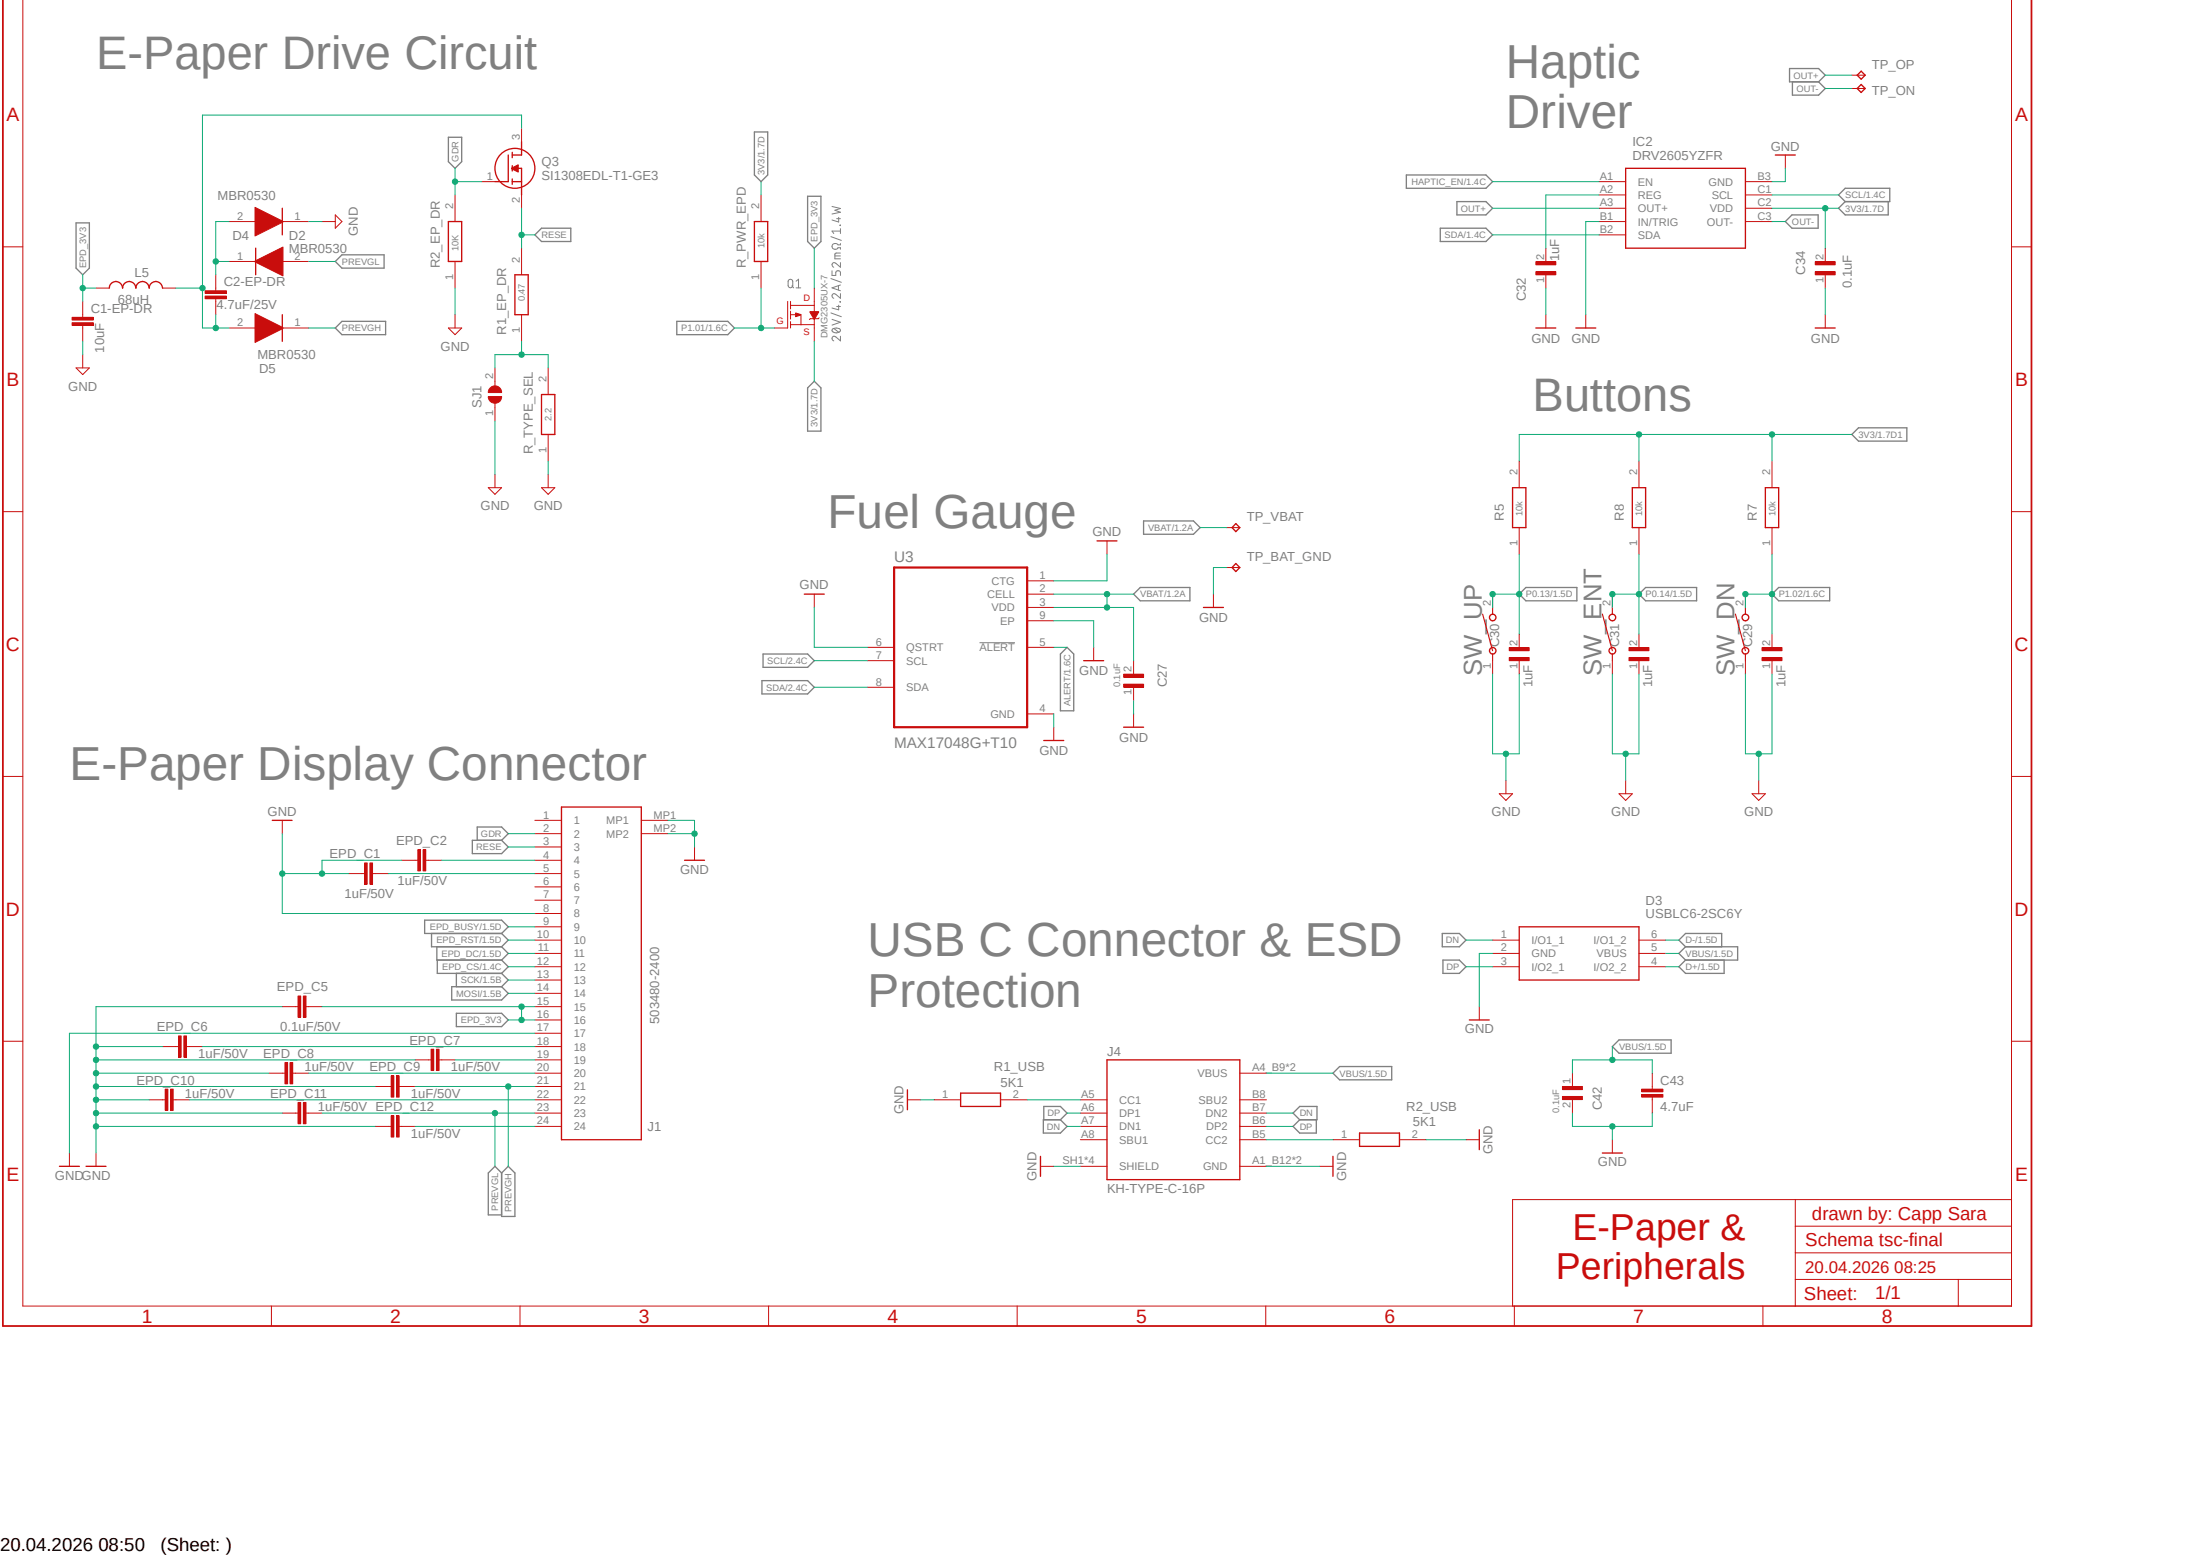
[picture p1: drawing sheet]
<svg xmlns="http://www.w3.org/2000/svg" width="420mm" height="297mm" viewBox="0 0 420 297" stroke-linecap="round" stroke-linejoin="round" font-family="sans-serif">
<path d="M183.1 -.1l-183.1 253.8M214.4 -.1l183.1 253.8" fill="none" stroke="#fff" stroke-width=".19"/>
<g fill="none" stroke="#808080" stroke-width=".19">
<path d="M158.8 39.4l1.6 .4-1 .3 1 .4-1.6 .4M150.5 53.5a.46 .46 0 0 1 .5-.2 .46 .46 0 0 1 .3 .5v.7a.45 .45 0 0 1-.3 .4 .45 .45 0 0 1-.5-.2zM151.2 54.6l.3 .3M152 53.7l.4-.4v1.6M152 54.9h.9M158.6 59.7l2 .8M158.6 53.2l2 .7M158.6 45.2l2 .7M158.8 51.7v.9h.8v-.6a.46 .46 0 0 1 .4-.3 .46 .46 0 0 1 .4 .3v.6M159.4 48.9h1M159.7 58.5h.7M159.7 41.7h.7"/>
<path d="M160.1 54.5v.9M160.1 58.3v.8l-1.3-.3M160.1 41.5v.9l-1.3-.4M160.4 43v.1zM160.4 57.6v.1zM160.4 56v.9l-.8-.7a.44 .44 0 0 0-.7 .1 .44 .44 0 0 0 .3 .6M160.4 50.1v.9l-.8-.8a.44 .44 0 0 0-.7 .2 .44 .44 0 0 0 .3 .6M160.4 48.3h-.8l-.2 .1v1h1M160.4 46.5v.2h-.4a.6 .6 0 0 0-.9-.2 .6 .6 0 0 0 0 1 .6 .6 0 0 0 .9-.2h.4v.3M160.4 43.6v1M160.4 54.4l-1.6 .5 1.6 .6M160.4 44.1h-1.6l.4 .5"/>
<path d="M158.8 61l1.6 .5-1.6 .6M158.9 62.9l.7-.3a.58 .58 0 0 1 .8 .6l-.2 .2a.96 .96 0 0 1-1.4-.3zM159.2 62.7l.9 .7M160.4 64.2v.9l-.8-.8a.44 .44 0 0 0-.7 .1 .44 .44 0 0 0 .3 .7M187 122.7h6.8"/>
</g>
<g fill="none" stroke="#808080" stroke-width=".25">
<path d="M341.6 13.1h5.6l1.2 1.3-1.2 1.2h-5.6zM342.2 15.6v2.6h5l1.2-1.3-1.2-1.3M85.6 26.2h2.5v4.7l-1.2 1.2-1.3-1.2zM144 25.2h2.6v8.2l-1.3 1.3-1.3-1.3zM154.2 37.5h2.5v8.6l-1.3 1.3-1.2-1.3zM268.5 33.4h15.2l1.2 1.3-1.2 1.2h-15.2zM278.1 38.5h5.6l1.2 1.3-1.2 1.2h-5.6zM352.3 38.5l-1.3 1.3 1.3 1.2h8.2v-2.5M352.3 35.9h8.5v2.6h-8.5l-1.3-1.3zM14.5 42.5h2.6v8.7l-1.3 1.3-1.3-1.3zM65.3 48.6h8v2.6h-8l-1.3-1.3zM103.4 43.6h5.6v2.5h-5.6l-1.3-1.3z"/>
<path d="M275 43.6h8.7l1.2 1.2-1.2 1.3h-8.7zM342.1 41h5v2.6h-5l-1.3-1.3zM64 62.6l1.3-1.3h8.3v2.6h-8.3zM129.2 61.3h9.7l1.3 1.3-1.3 1.3h-9.7zM154.2 74l1.2-1.2 1.3 1.2v8.3h-2.5zM218.3 99.4h9.5l1.3 1.3-1.3 1.3h-9.5zM354.8 81.7h9.2v2.5h-9.2l-1.3-1.3zM217.7 112.1h9.5v2.6h-9.5l-1.3-1.3zM291.3 112.1h9.7v2.6h-9.7l-1.3-1.3zM314.2 112.1h9.7v2.6h-9.7l-1.3-1.3zM339.6 112.1h9.7v2.6h-9.7l-1.3-1.3zM145.5 129.9h8.7l1.2 1.3-1.2 1.3h-8.7z"/>
<path d="M145.7 124.8h8.5l1.2 1.3-1.2 1.3h-8.5zM203.7 123.6l1.3 1.2v10.9h-2.6v-10.9zM81.1 175.6h14.7l1.2 1.3-1.2 1.3h-14.7zM82.4 178.2v2.5h13.4M90.2 160.4h5.6l1.2 1.3-1.2 1.2h-5.6zM91.1 160.4v-2.5h4.7l1.2 1.2-1.2 1.3M95.8 178.2l1.2 1.3-1.2 1.2M275.3 178.2h3.3l1.3 1.3-1.3 1.2h-3.3zM83.4 180.7v2.6h12.4M83.5 183.3v2.5h12.3M86.2 188.3h9.6l1.2 1.3-1.2 1.3h-9.6zM87.1 193.4h8.7l1.2 1.3-1.2 1.3h-8.7z"/>
<path d="M87.1 185.8v2.5M95.8 180.7l1.2 1.3-1.2 1.3M95.8 183.3l1.2 1.2-1.2 1.3M95.8 185.8l1.2 1.3-1.2 1.2M275.5 183.3h3.1l1.3 1.2-1.3 1.3h-3.1zM307.8 199.8l1.3-1.3h9.9v2.5h-9.9zM321.8 180.7l-1.3-1.2 1.3-1.3h6.9v2.5M321.8 180.7h9.9v2.6h-9.9M321.8 183.3l-1.3 1.2 1.3 1.3h7.3v-2.5M321.8 180.7l-1.3 1.3 1.3 1.3M199.2 213.7h3.2l1.3 1.3-1.3 1.3h-3.2zM199.3 213.7v-2.5h3.1l1.3 1.3-1.3 1.2"/>
<path d="M246.8 212.5l1.3-1.3h3.3v2.5h-3.3zM248.1 213.7l-1.3 1.3 1.3 1.3h3.2v-2.6M254.5 204.9l1.2-1.3h10v2.5h-10zM95.8 223.9l1.2-1.3 1.3 1.3v8.3h-2.5zM95.8 223.9l-1.3-1.3-1.3 1.3v8h2.6"/>
</g>
<path d="M14.5 70.2h2.6l-1.3 1.3zM15.8 60.1v.5M15.8 62.1v.5M15.8 67.7v2.5" fill="none" stroke="#c90d0c" stroke-width=".19"/>
<path d="M13.8 61.6h4v.5h-4z" fill-rule="evenodd" fill="#c90d0c"/>
<path d="M13.8 61.6h4v.5h-4z" fill="none" stroke="#c90d0c" stroke-width=".19"/>
<path d="M13.8 60.6h4v.5h-4z" fill-rule="evenodd" fill="#c90d0c"/>
<path d="M15.8 57.5v2.6M18.3 55h2.6M31 55h2.6M13.8 60.6h4v.5h-4zM15.8 62.6v2.6" fill="none" stroke="#c90d0c" stroke-width=".19"/>
<path d="M20.9 55a1.27 1.27 0 0 1 1.2-1.3 1.27 1.27 0 0 1 1.3 1.3 1.27 1.27 0 0 1 1.3-1.3 1.27 1.27 0 0 1 1.3 1.3 1.27 1.27 0 0 1 1.2-1.3 1.27 1.27 0 0 1 1.3 1.3 1.27 1.27 0 0 1 1.3-1.3 1.27 1.27 0 0 1 1.2 1.3M53.9 60.1v5.1" fill="none" stroke="#c90d0c" stroke-width=".25"/>
<path d="M48.7 59.9l5.3 2.6v.2l-5.3 2.7z" fill-rule="evenodd" fill="#c90d0c"/>
<path d="M41.2 55v.5M41.2 57v.5M48.7 59.9l5.3 2.6v.2l-5.3 2.7zM43.7 62.6h5.1M53.9 62.6h5" fill="none" stroke="#c90d0c" stroke-width=".19"/>
<path d="M39.2 56.5h4v.5h-4z" fill-rule="evenodd" fill="#c90d0c"/>
<path d="M39.2 56.5h4v.5h-4z" fill="none" stroke="#c90d0c" stroke-width=".19"/>
<path d="M39.2 55.5h4v.5h-4z" fill-rule="evenodd" fill="#c90d0c"/>
<path d="M39.2 55.5h4v.5h-4zM41.2 52.5v2.5M41.2 57.5v2.6" fill="none" stroke="#c90d0c" stroke-width=".19"/>
<path d="M48.8 47.4v5.1" fill="none" stroke="#c90d0c" stroke-width=".25"/>
<path d="M48.7 49.8l5.3-2.6v5.5l-5.3-2.7z" fill-rule="evenodd" fill="#c90d0c"/>
<path d="M43.7 49.9h5.1M48.7 49.8l5.3-2.6v5.5l-5.3-2.7zM53.9 49.9h5" fill="none" stroke="#c90d0c" stroke-width=".19"/>
<path d="M53.9 39.8v5" fill="none" stroke="#c90d0c" stroke-width=".25"/>
<path d="M48.7 39.6l5.3 2.6v.2l-5.3 2.6z" fill-rule="evenodd" fill="#c90d0c"/>
<path d="M48.7 39.6l5.3 2.6v.2l-5.3 2.6zM43.7 42.3h5.1M53.9 42.3h5M61.5 42.3h2.5M64 41l1.3 1.3-1.3 1.3z" fill="none" stroke="#c90d0c" stroke-width=".19"/>
<g fill="none" stroke="#c90d0c" stroke-width=".25">
<path d="M97 29.6v5.1h-2.5M97.8 32.1h1.8v5.1M97.8 34.7h1.8M97.8 29.1v1M97.8 31.6v1M97.8 34.2v1M99.6 27.1v2.5h-1.8"/>
<circle cx="98.3" cy="32.1" r="3.8"/>
</g>
<path d="M97.7 32.1l1.2-.6v1.4l-1.2-.7z" fill-rule="evenodd" fill="#c90d0c"/>
<path d="M91.9 34.7h2.6M97.7 32.1l1.2-.6v1.4l-1.2-.7zM99.6 24.5v2.6M99.6 37.2v2.6M99.6 47.4v5.1M99.6 60.1v5.1" fill="none" stroke="#c90d0c" stroke-width=".19"/>
<path d="M98.3 52.5h2.5v7.6h-2.5z" fill="none" stroke="#c90d0c" stroke-width=".25"/>
<path d="M93.6 74a1.25 1.25 0 0 1 1.4-.3 1.25 1.25 0 0 1 .8 1.2h-2.6l.1-.6z" fill-rule="evenodd" fill="#c90d0c"/>
<path d="M93.6 74a1.25 1.25 0 0 1 1.4-.3 1.25 1.25 0 0 1 .8 1.2h-2.6l.1-.6z" fill="none" stroke="#c90d0c" stroke-width=".19"/>
<path d="M93.2 75.7h2.6a1.27 1.27 0 0 1-1.3 1.3 1.27 1.27 0 0 1-1.3-1.3z" fill-rule="evenodd" fill="#c90d0c"/>
<g fill="none" stroke="#c90d0c" stroke-width=".19">
<path d="M86.9 37.2v5.1M86.9 49.9v5.1M150.4 57.5v5.1h-2.6M150.9 57.5v1.5M150.9 59.4v1.5M150.9 58.3h4.5M155.4 55v4.5M85.6 62.6h2.5l-1.2 1.3zM86.9 60.1v2.5M93.2 75.7h2.6a1.27 1.27 0 0 1-1.3 1.3 1.27 1.27 0 0 1-1.3-1.3zM94.5 70.2v3.5M94.5 77v3.4"/>
<path d="M104.6 70.2v5.1M150.9 61.4v1.2M150.9 62h4.5M150.9 60.1h2v1.9M155.4 60.9v4.3M156.4 60.7l-.2 .1h-1.5l-.2 .2M93.2 93.1h2.6l-1.3 1.3zM94.5 90.6v2.5M104.6 82.9v5.1"/>
</g>
<path d="M85.6 42.3h2.5v7.6h-2.5zM103.4 75.3h2.5v7.6h-2.5z" fill="none" stroke="#c90d0c" stroke-width=".25"/>
<path d="M154.6 59.5h1.7l-.9 1.5z" fill-rule="evenodd" fill="#c90d0c"/>
<path d="M154.6 59.5h1.7l-.9 1.5z" fill="none" stroke="#c90d0c" stroke-width=".19"/>
<path d="M151.9 59.7l.9 .3v.2l-.9 .3z" fill-rule="evenodd" fill="#c90d0c"/>
<g fill="none" stroke="#c90d0c" stroke-width=".19">
<path d="M145.3 37.2v5.1M145.3 49.9v5.1M151.9 59.7l.9 .3v.2l-.9 .3zM102.1 156.6h5.1M102.1 159.1h5.1M122.4 156.6h5.1M122.4 159.1h5.1M79.2 164.2h.6M81.3 164.2h.5M102.1 161.7h5.1M102.1 164.2h5.1M102.1 166.8h5.1"/>
<path d="M102.1 169.3h5.1M102.1 171.8h5.1M102.1 174.4h5.1M102.1 176.9h5.1M102.1 179.5h5.1M132.6 161.7v2.5M102.1 182h5.1M102.1 184.5h5.1M102.1 187.1h5.1M102.1 189.6h5.1M102.1 192.2h5.1M102.1 194.7h5.1"/>
<path d="M102.1 197.2h5.1M102.1 199.8h5.1M102.1 202.3h5.1M102.1 204.9h5.1M102.1 207.4h5.1M102.1 209.9h5.1M102.1 212.5h5.1M102.1 215h5.1"/>
</g>
<path d="M144 42.3h2.6v7.6h-2.6zM107.2 154.1h15.2v63.5h-15.2zM130.7 164.2h3.8" fill="none" stroke="#c90d0c" stroke-width=".25"/>
<path d="M80.8 162.2h.5v4h-.5z" fill-rule="evenodd" fill="#c90d0c"/>
<path d="M80.8 162.2h.5v4h-.5z" fill="none" stroke="#c90d0c" stroke-width=".19"/>
<path d="M79.8 162.2h.5v4h-.5z" fill-rule="evenodd" fill="#c90d0c"/>
<path d="M69.1 166.8h.5M71.1 166.8h.5M76.7 164.2h2.5M79.8 162.2h.5v4h-.5zM81.8 164.2h2.5" fill="none" stroke="#c90d0c" stroke-width=".19"/>
<path d="M70.6 164.7h.5v4.1h-.5z" fill-rule="evenodd" fill="#c90d0c"/>
<path d="M70.6 164.7h.5v4.1h-.5z" fill="none" stroke="#c90d0c" stroke-width=".19"/>
<path d="M69.6 164.7h.5v4.1h-.5z" fill-rule="evenodd" fill="#c90d0c"/>
<path d="M53.9 156.6v2.5M66.5 166.8h2.6M69.6 164.7h.5v4.1h-.5zM71.6 166.8h2.6M56.4 192.2h.5M58.4 192.2h.5" fill="none" stroke="#c90d0c" stroke-width=".19"/>
<path d="M52 156.6h3.8" fill="none" stroke="#c90d0c" stroke-width=".25"/>
<path d="M57.9 190.1h.5v4.1h-.5z" fill-rule="evenodd" fill="#c90d0c"/>
<path d="M57.9 190.1h.5v4.1h-.5z" fill="none" stroke="#c90d0c" stroke-width=".19"/>
<path d="M56.9 190.1h.5v4.1h-.5z" fill-rule="evenodd" fill="#c90d0c"/>
<path d="M33.6 199.8h.5M35.6 199.8h.5M53.9 192.2h2.5M56.9 190.1h.5v4.1h-.5zM58.9 192.2h2.6M13.3 220.1v2.5" fill="none" stroke="#c90d0c" stroke-width=".19"/>
<path d="M11.3 222.6h3.9" fill="none" stroke="#c90d0c" stroke-width=".25"/>
<path d="M35.1 197.7h.5v4.1h-.5z" fill-rule="evenodd" fill="#c90d0c"/>
<path d="M35.1 197.7h.5v4.1h-.5z" fill="none" stroke="#c90d0c" stroke-width=".19"/>
<path d="M34.1 197.7h.5v4.1h-.5z" fill-rule="evenodd" fill="#c90d0c"/>
<path d="M31 199.8h2.6M34.1 197.7h.5v4.1h-.5zM36.1 199.8h2.6M81.8 202.3h.5M83.8 202.3h.5" fill="none" stroke="#c90d0c" stroke-width=".19"/>
<path d="M83.3 200.3h.5v4h-.5z" fill-rule="evenodd" fill="#c90d0c"/>
<path d="M83.3 200.3h.5v4h-.5z" fill="none" stroke="#c90d0c" stroke-width=".19"/>
<path d="M82.3 200.3h.5v4h-.5z" fill-rule="evenodd" fill="#c90d0c"/>
<path d="M53.9 204.9h.5M55.9 204.9h.5M79.2 202.3h2.6M82.3 200.3h.5v4h-.5zM84.3 202.3h2.6" fill="none" stroke="#c90d0c" stroke-width=".19"/>
<path d="M55.4 202.8h.5v4.1h-.5z" fill-rule="evenodd" fill="#c90d0c"/>
<path d="M55.4 202.8h.5v4.1h-.5z" fill="none" stroke="#c90d0c" stroke-width=".19"/>
<path d="M54.4 202.8h.5v4.1h-.5z" fill-rule="evenodd" fill="#c90d0c"/>
<path d="M51.4 204.9h2.5M54.4 202.8h.5v4.1h-.5zM56.4 204.9h2.5M74.2 207.4h.5M76.2 207.4h.5" fill="none" stroke="#c90d0c" stroke-width=".19"/>
<path d="M75.7 205.4h.5v4h-.5z" fill-rule="evenodd" fill="#c90d0c"/>
<path d="M75.7 205.4h.5v4h-.5z" fill="none" stroke="#c90d0c" stroke-width=".19"/>
<path d="M74.7 205.4h.5v4h-.5z" fill-rule="evenodd" fill="#c90d0c"/>
<path d="M31 209.9h.5M33.1 209.9h.5M71.6 207.4h2.6M74.7 205.4h.5v4h-.5zM76.7 207.4h2.5M18.3 220.1v2.5" fill="none" stroke="#c90d0c" stroke-width=".19"/>
<path d="M16.4 222.6h3.8" fill="none" stroke="#c90d0c" stroke-width=".25"/>
<path d="M32.6 207.9h.5v4.1h-.5z" fill-rule="evenodd" fill="#c90d0c"/>
<path d="M32.6 207.9h.5v4.1h-.5z" fill="none" stroke="#c90d0c" stroke-width=".19"/>
<path d="M31.5 207.9h.5v4.1h-.5z" fill-rule="evenodd" fill="#c90d0c"/>
<path d="M28.5 209.9h2.5M31.5 207.9h.5v4.1h-.5zM33.6 209.9h2.5M56.4 212.5h.5M58.4 212.5h.5" fill="none" stroke="#c90d0c" stroke-width=".19"/>
<path d="M57.9 210.4h.5v4.1h-.5z" fill-rule="evenodd" fill="#c90d0c"/>
<path d="M57.9 210.4h.5v4.1h-.5z" fill="none" stroke="#c90d0c" stroke-width=".19"/>
<path d="M56.9 210.4h.5v4.1h-.5z" fill-rule="evenodd" fill="#c90d0c"/>
<path d="M53.9 212.5h2.5M56.9 210.4h.5v4.1h-.5zM58.9 212.5h2.6M74.2 215h.5M76.2 215h.5" fill="none" stroke="#c90d0c" stroke-width=".19"/>
<path d="M75.7 213h.5v4h-.5z" fill-rule="evenodd" fill="#c90d0c"/>
<path d="M75.7 213h.5v4h-.5z" fill="none" stroke="#c90d0c" stroke-width=".19"/>
<path d="M74.7 213h.5v4h-.5z" fill-rule="evenodd" fill="#c90d0c"/>
<path d="M338.3 88v5.1M338.3 100.7v5.1M71.6 215h2.6M74.7 213h.5v4h-.5zM76.7 215h2.5" fill="none" stroke="#c90d0c" stroke-width=".19"/>
<path d="M337 93.1h2.6v7.6h-2.6z" fill="none" stroke="#c90d0c" stroke-width=".25"/>
<path d="M336.4 125.5h3.8v.6h-3.8z" fill-rule="evenodd" fill="#c90d0c"/>
<path d="M336.4 125.5h3.8v.6h-3.8z" fill="none" stroke="#c90d0c" stroke-width=".19"/>
<path d="M336.4 123.6h3.8v.6h-3.8z" fill-rule="evenodd" fill="#c90d0c"/>
<path d="M312.9 88v5.1M312.9 100.7v5.1M333.2 113.4v2.6M333.2 126.1v2.6M336.4 123.6h3.8v.6h-3.8zM338.3 121v2.6M338.3 126.1v2.6M334.5 151.5h2.5l-1.3 1.3zM335.7 149v2.5" fill="none" stroke="#c90d0c" stroke-width=".19"/>
<path d="M331.3 117.2l1.9 7M333.2 116v1.2M333.2 124.8v1.3" fill="none" stroke="#c90d0c" stroke-width=".21"/>
<g fill="none" stroke="#c90d0c" stroke-width=".25">
<path d="M311.6 93.1h2.6v7.6h-2.6z"/>
<circle cx="333.2" cy="117.9" r=".64"/>
<circle cx="333.2" cy="124.2" r=".64"/>
</g>
<path d="M311 125.5h3.8v.6h-3.8z" fill-rule="evenodd" fill="#c90d0c"/>
<path d="M311 125.5h3.8v.6h-3.8z" fill="none" stroke="#c90d0c" stroke-width=".19"/>
<path d="M311 123.6h3.8v.6h-3.8z" fill-rule="evenodd" fill="#c90d0c"/>
<path d="M290 88v5.1M290 100.7v5.1M307.8 113.4v2.6M307.8 126.1v2.6M311 123.6h3.8v.6h-3.8zM312.9 121v2.6M312.9 126.1v2.6M309.1 151.5h2.5l-1.3 1.3zM310.3 149v2.5" fill="none" stroke="#c90d0c" stroke-width=".19"/>
<path d="M305.9 117.2l1.9 7M307.8 116v1.2M307.8 124.8v1.3" fill="none" stroke="#c90d0c" stroke-width=".21"/>
<g fill="none" stroke="#c90d0c" stroke-width=".25">
<path d="M288.8 93.1h2.5v7.6h-2.5z"/>
<circle cx="307.8" cy="117.9" r=".64"/>
<circle cx="307.8" cy="124.2" r=".64"/>
</g>
<path d="M288.1 125.5h3.8v.6h-3.8z" fill-rule="evenodd" fill="#c90d0c"/>
<path d="M288.1 125.5h3.8v.6h-3.8z" fill="none" stroke="#c90d0c" stroke-width=".19"/>
<path d="M288.1 123.6h3.8v.6h-3.8z" fill-rule="evenodd" fill="#c90d0c"/>
<g fill="none" stroke="#c90d0c" stroke-width=".19">
<path d="M305.3 34.7h5M305.3 37.2h5M305.3 39.8h5M333.2 34.7h5.1M333.2 37.2h5.1M333.2 39.8h5.1M340.8 29.6v2.5M305.3 42.3h5M305.3 44.8h5M333.2 42.3h5.1M284.9 113.4v2.6M284.9 126.1v2.6"/>
<path d="M288.1 123.6h3.8v.6h-3.8zM290 121v2.6M290 126.1v2.6M286.2 151.5h2.6l-1.3 1.3zM287.5 149v2.5"/>
</g>
<path d="M283 117.2l1.9 7M284.9 116v1.2M284.9 124.8v1.3" fill="none" stroke="#c90d0c" stroke-width=".21"/>
<g fill="none" stroke="#c90d0c" stroke-width=".25">
<path d="M310.3 32.1h22.9v15.3h-22.9zM338.9 29.6h3.8"/>
<circle cx="285" cy="117.9" r=".63"/>
<circle cx="285" cy="124.2" r=".63"/>
</g>
<path d="M346.5 51.9h3.9v.6h-3.9z" fill-rule="evenodd" fill="#c90d0c"/>
<path d="M346.5 51.9h3.9v.6h-3.9z" fill="none" stroke="#c90d0c" stroke-width=".19"/>
<path d="M346.5 50h3.9v.5h-3.9z" fill-rule="evenodd" fill="#c90d0c"/>
<path d="M353.5 14.4h2.6M353.5 16.9h2.6M346.5 50h3.9v.5h-3.9zM348.4 47.4v2.5M348.4 52.5v2.5M302.7 60.1v2.5M348.4 60.1v2.5" fill="none" stroke="#c90d0c" stroke-width=".19"/>
<path d="M354.5 14.4l.8-.8 .8 .8-.8 .7zM354.5 16.9l.8-.8 .8 .8-.8 .8zM300.8 62.6h3.8M346.5 62.6h3.9" fill="none" stroke="#c90d0c" stroke-width=".25"/>
<path d="M293.2 51.9h3.8v.6h-3.8z" fill-rule="evenodd" fill="#c90d0c"/>
<path d="M293.2 51.9h3.8v.6h-3.8z" fill="none" stroke="#c90d0c" stroke-width=".19"/>
<path d="M293.2 50h3.8v.5h-3.8z" fill-rule="evenodd" fill="#c90d0c"/>
<g fill="none" stroke="#c90d0c" stroke-width=".19">
<path d="M293.2 50h3.8v.5h-3.8zM295.1 47.4v2.5M295.1 52.5v2.5M295.1 60.1v2.5M155.4 113.4v2.6M196.1 110.9h5.1M196.1 113.4h5.1M196.1 116h5.1M196.1 118.5h5.1M211.3 103.3v2.5M165.6 123.6h5.1M165.6 126.1h5.1"/>
<path d="M165.6 131.2h5.1M196.1 123.6h5.1M196.1 136.3h5.1M201.2 138.8v2.6M208.8 123.6v2.5"/>
</g>
<path d="M293.2 62.6h3.8M153.5 113.4h3.9M209.4 103.3h3.8M206.9 126.1h3.8M199.3 141.4h3.8" fill="none" stroke="#c90d0c" stroke-width=".25"/>
<path d="M170.7 108.3h25.4v30.5h-25.4z" fill="none" stroke="#c90d0c" stroke-width=".42"/>
<path d="M214.5 130.6h3.8v.6h-3.8z" fill-rule="evenodd" fill="#c90d0c"/>
<path d="M214.5 130.6h3.8v.6h-3.8z" fill="none" stroke="#c90d0c" stroke-width=".19"/>
<path d="M214.5 128.7h3.8v.6h-3.8z" fill-rule="evenodd" fill="#c90d0c"/>
<g fill="none" stroke="#c90d0c" stroke-width=".19">
<path d="M231.6 113.4v2.6M234.2 100.7h2.5M234.2 108.3h2.5M214.5 128.7h3.8v.6h-3.8zM216.4 126.1v2.6M216.4 131.2v2.5M216.4 136.3v2.5M282.4 192.2v2.5M173.2 209.9h2.6M178.3 209.9h5.1M191 209.9h5.1M206.2 212.5h5.1"/>
<path d="M206.2 209.9h5.1M206.2 217.6h5.1M206.2 215h5.1M236.7 212.5h5.1M236.7 209.9h5.1M236.7 217.6h5.1M236.7 215h5.1M236.7 204.9h5.1M254.5 217.6h5M267.2 217.6h5M279.9 217.6h2.5M198.6 222.6h2.6"/>
<path d="M206.2 222.6h5.1M236.7 222.6h5.1M251.9 222.6h2.6"/>
</g>
<path d="M235.9 99.9l.8 .8-.8 .8-.7-.8zM229.7 116h3.9M235.9 107.6l.8 .7-.8 .8-.7-.8zM214.5 138.8h3.8M280.5 194.7h3.8M173.2 208v3.8M183.4 208.7h7.6v2.5h-7.6zM211.3 202.3h25.4v22.9h-25.4zM259.5 216.3h7.7v2.5h-7.7zM282.4 215.6v3.9M198.6 220.7v3.8M254.5 220.7v3.8" fill="none" stroke="#c90d0c" stroke-width=".25"/>
<path d="M298.3 207.4h3.8v.6h-3.8z" fill-rule="evenodd" fill="#c90d0c"/>
<path d="M298.3 207.4h3.8v.6h-3.8z" fill="none" stroke="#c90d0c" stroke-width=".19"/>
<path d="M298.3 209.3h3.8v.6h-3.8z" fill-rule="evenodd" fill="#c90d0c"/>
<path d="M298.3 209.3h3.8v.6h-3.8zM300.2 204.9v2.5M300.2 209.9v2.6M315.4 207.4v.5M315.4 209.4v.5" fill="none" stroke="#c90d0c" stroke-width=".19"/>
<path d="M313.4 208.9h4.1v.5h-4.1z" fill-rule="evenodd" fill="#c90d0c"/>
<path d="M313.4 208.9h4.1v.5h-4.1z" fill="none" stroke="#c90d0c" stroke-width=".19"/>
<path d="M313.4 207.9h4.1v.5h-4.1z" fill-rule="evenodd" fill="#c90d0c"/>
<g fill="none" stroke="#c90d0c" stroke-width=".19">
<path d="M384 -.1v249.4h-379.6v-249.3M.6 47.1h3.8M384 47.1h3.8M.6 97.7h3.8M103.4 93.1h2.5l-1.3 1.3zM104.6 90.6v2.5M384 97.7h3.8M.6 148.2h3.8M384 148.2h3.8M284.9 179.5h5.1M312.9 179.5h5.1M.6 198.8h3.8"/>
<path d="M284.9 182h5.1M284.9 184.5h5.1M312.9 182h5.1M312.9 184.5h5.1M384 198.8h3.8M307.8 217.6v2.5M313.4 207.9h4.1v.5h-4.1zM315.4 204.9v2.5M315.4 209.9v2.6M342.7 229v20.3M342.7 239.1h41.3M342.7 234.1h41.3"/>
<path d="M384 229h-95.2v20.3M51.8 249.3v3.8M99.3 249.3v3.8M146.7 249.3v3.8M194.2 249.3v3.8M241.6 249.3v3.8M289.1 249.3v3.8M336.5 249.3v3.8M342.7 244.2h41.3M373.8 244.2v5.1"/>
</g>
<path d="M290 176.9h22.9v10.2h-22.9zM305.9 220.1h3.8" fill="none" stroke="#c90d0c" stroke-width=".25"/>
<path d="M387.8 -.1v253.2h-387.2v-253.1" fill="none" stroke="#c90d0c" stroke-width=".34"/>
<path d="M58.9 42.3h2.6M86.9 55v5.1M15.8 65.2v2.5M94.5 80.4v10.2M127.5 156.6h5.1v5.1M127.5 159.1h5.1" fill="none" stroke="#0dab76" stroke-width=".19"/>
<circle cx="132.6" cy="159.1" r=".51" fill="#0dab76"/>
<g fill="none" stroke="#0dab76" stroke-width=".19">
<path d="M53.9 159.1v7.7h12.6M76.7 164.2h-15.2v2.6"/>
<circle cx="132.6" cy="159.1" r=".51"/>
</g>
<circle cx="61.5" cy="166.8" r=".51" fill="#0dab76"/>
<g fill="none" stroke="#0dab76" stroke-width=".19">
<path d="M53.9 166.8v7.6h48.2"/>
<circle cx="61.5" cy="166.8" r=".51"/>
</g>
<circle cx="53.9" cy="166.8" r=".51" fill="#0dab76"/>
<g fill="none" stroke="#0dab76" stroke-width=".19">
<path d="M18.3 199.8h12.7M53.9 192.2h-35.6v27.9M102.1 197.2h-88.8v22.9"/>
<circle cx="53.9" cy="166.8" r=".51"/>
</g>
<circle cx="18.3" cy="199.8" r=".51" fill="#0dab76"/>
<g fill="none" stroke="#0dab76" stroke-width=".19">
<path d="M18.3 202.3h60.9"/>
<circle cx="18.3" cy="199.8" r=".51"/>
</g>
<circle cx="18.3" cy="202.3" r=".51" fill="#0dab76"/>
<g fill="none" stroke="#0dab76" stroke-width=".19">
<path d="M18.3 204.9h33.1"/>
<circle cx="18.3" cy="202.3" r=".51"/>
</g>
<circle cx="18.3" cy="204.9" r=".51" fill="#0dab76"/>
<g fill="none" stroke="#0dab76" stroke-width=".19">
<path d="M18.3 207.4h53.3"/>
<circle cx="18.3" cy="204.9" r=".51"/>
</g>
<circle cx="18.3" cy="207.4" r=".51" fill="#0dab76"/>
<g fill="none" stroke="#0dab76" stroke-width=".19">
<path d="M18.3 209.9h10.2"/>
<circle cx="18.3" cy="207.4" r=".51"/>
</g>
<circle cx="18.3" cy="209.9" r=".51" fill="#0dab76"/>
<g fill="none" stroke="#0dab76" stroke-width=".19">
<path d="M18.3 212.5h35.6"/>
<circle cx="18.3" cy="209.9" r=".51"/>
</g>
<circle cx="18.3" cy="212.5" r=".51" fill="#0dab76"/>
<g fill="none" stroke="#0dab76" stroke-width=".19">
<path d="M18.3 215h53.3"/>
<circle cx="18.3" cy="212.5" r=".51"/>
</g>
<circle cx="18.3" cy="215" r=".51" fill="#0dab76"/>
<g fill="none" stroke="#0dab76" stroke-width=".19">
<path d="M333.2 128.7v15.2h5.1v-15.2"/>
<circle cx="18.3" cy="215" r=".51"/>
</g>
<circle cx="335.7" cy="143.9" r=".51" fill="#0dab76"/>
<g fill="none" stroke="#0dab76" stroke-width=".19">
<path d="M307.8 128.7v15.2h5.1v-15.2M335.7 143.9v5.1"/>
<circle cx="335.7" cy="143.9" r=".51"/>
</g>
<circle cx="310.3" cy="143.9" r=".51" fill="#0dab76"/>
<g fill="none" stroke="#0dab76" stroke-width=".19">
<path d="M284.9 128.7v15.2h5.1v-15.2M310.3 143.9v5.1"/>
<circle cx="310.3" cy="143.9" r=".51"/>
</g>
<circle cx="287.5" cy="143.9" r=".51" fill="#0dab76"/>
<g fill="none" stroke="#0dab76" stroke-width=".19">
<path d="M340.8 32.1v2.6h-2.5M295.1 55v5.1M305.3 42.3h-2.6v17.8M348.4 55v5.1M155.4 116v7.6h10.2M201.2 118.5h7.6v5.1M211.3 105.8v5.1h-10.1M234.2 108.3h-2.6v5.1M201.2 136.3v2.5M216.4 133.7v2.6M287.5 143.9v5.1M284.9 182h-2.5v10.2"/>
<path d="M175.8 209.9h2.5M272.2 217.6h7.7M300.2 212.5v2.5h15.2v-2.5M201.2 222.6h5M241.8 222.6h10.1"/>
<circle cx="287.5" cy="143.9" r=".51"/>
</g>
<circle cx="307.8" cy="215" r=".51" fill="#0dab76"/>
<g fill="none" stroke="#0dab76" stroke-width=".19">
<path d="M18.3 55h-2.5v2.5M104.6 88v2.6M155.4 126.1h10.2M155.4 131.2h10.2M307.8 215v2.6"/>
<circle cx="307.8" cy="215" r=".51"/>
</g>
<circle cx="15.8" cy="55" r=".51" fill="#0dab76"/>
<g fill="none" stroke="#0dab76" stroke-width=".19">
<path d="M15.8 52.5v2.5M155.4 47.4v7.6M61.5 192.2h40.6M97 194.7h5.1"/>
<circle cx="15.8" cy="55" r=".51"/>
</g>
<circle cx="99.6" cy="192.2" r=".51" fill="#0dab76"/>
<g fill="none" stroke="#0dab76" stroke-width=".19">
<path d="M99.6 192.2v2.5"/>
<circle cx="99.6" cy="192.2" r=".51"/>
</g>
<circle cx="99.6" cy="194.7" r=".51" fill="#0dab76"/>
<g fill="none" stroke="#0dab76" stroke-width=".19">
<path d="M33.6 55h5.1v7.6h5"/>
<circle cx="99.6" cy="194.7" r=".51"/>
</g>
<circle cx="41.2" cy="62.6" r=".51" fill="#0dab76"/>
<g fill="none" stroke="#0dab76" stroke-width=".19">
<path d="M38.7 22v33M41.2 60.1v2.5"/>
<circle cx="41.2" cy="62.6" r=".51"/>
</g>
<circle cx="38.6" cy="55" r=".51" fill="#0dab76"/>
<g fill="none" stroke="#0dab76" stroke-width=".19">
<path d="M38.7 22h60.9v2.5M58.9 62.6h5.1M79.2 207.4h22.9"/>
<circle cx="38.6" cy="55" r=".51"/>
</g>
<circle cx="97" cy="207.4" r=".51" fill="#0dab76"/>
<g fill="none" stroke="#0dab76" stroke-width=".19">
<path d="M41.2 42.3v10.2M41.2 49.9h2.5M97 207.4v15.2"/>
<circle cx="97" cy="207.4" r=".51"/>
</g>
<circle cx="41.2" cy="49.9" r=".51" fill="#0dab76"/>
<g fill="none" stroke="#0dab76" stroke-width=".19">
<path d="M41.2 42.3h2.5M58.9 49.9h5.1M61.5 212.5h40.6M94.5 212.5v10.1"/>
<circle cx="41.2" cy="49.9" r=".51"/>
</g>
<circle cx="94.5" cy="212.5" r=".51" fill="#0dab76"/>
<g fill="none" stroke="#0dab76" stroke-width=".19">
<path d="M99.6 39.8v7.6M99.6 44.8h2.5"/>
<circle cx="94.5" cy="212.5" r=".51"/>
</g>
<circle cx="99.6" cy="44.8" r=".51" fill="#0dab76"/>
<g fill="none" stroke="#0dab76" stroke-width=".19">
<path d="M99.6 65.2v2.5M97 161.7h5.1"/>
<circle cx="99.6" cy="44.8" r=".51"/>
</g>
<circle cx="99.6" cy="67.7" r=".51" fill="#0dab76"/>
<g fill="none" stroke="#0dab76" stroke-width=".19">
<path d="M86.9 34.7h5M86.9 32.1v5.1M94.5 70.2v-2.5h10.1v2.5"/>
<circle cx="99.6" cy="67.7" r=".51"/>
</g>
<circle cx="86.9" cy="34.7" r=".51" fill="#0dab76"/>
<g fill="none" stroke="#0dab76" stroke-width=".19">
<path d="M145.3 34.7v2.5M338.3 39.8h12.7M155.4 65.2v7.6M97 159.1h5.1"/>
<circle cx="86.9" cy="34.7" r=".51"/>
</g>
<circle cx="348.4" cy="39.8" r=".51" fill="#0dab76"/>
<g fill="none" stroke="#0dab76" stroke-width=".19">
<path d="M348.4 39.8v7.6M145.3 55v7.6h2.5"/>
<circle cx="348.4" cy="39.8" r=".51"/>
</g>
<circle cx="145.3" cy="62.6" r=".51" fill="#0dab76"/>
<g fill="none" stroke="#0dab76" stroke-width=".19">
<path d="M140.2 62.6h5.1M338.3 105.8v15.2M338.3 113.4h-5.1v2.6M74.2 166.8h27.9M84.3 164.2h17.8M97 176.9h5.1M97 179.5h5.1M38.7 199.8h63.4M97 182h5.1M97 184.5h5.1M97 187.1h5.1M97 189.6h5.1"/>
<path d="M36.1 209.9h66M58.9 204.9h43.2M79.2 215h22.9M86.9 202.3h15.2"/>
<circle cx="145.3" cy="62.6" r=".51"/>
</g>
<circle cx="338.3" cy="113.4" r=".51" fill="#0dab76"/>
<circle cx="338.3" cy="113.4" r=".51" fill="none" stroke="#0dab76" stroke-width=".19"/>
<circle cx="333.2" cy="113.4" r=".51" fill="#0dab76"/>
<g fill="none" stroke="#0dab76" stroke-width=".19">
<path d="M312.9 105.8v15.2M312.9 113.4h-5.1v2.6"/>
<circle cx="333.2" cy="113.4" r=".51"/>
</g>
<circle cx="312.9" cy="113.4" r=".51" fill="#0dab76"/>
<circle cx="312.9" cy="113.4" r=".51" fill="none" stroke="#0dab76" stroke-width=".19"/>
<circle cx="307.8" cy="113.4" r=".51" fill="#0dab76"/>
<g fill="none" stroke="#0dab76" stroke-width=".19">
<path d="M312.9 82.9v5.1M338.3 82.9v5.1M353.5 82.9h-63.5v5.1"/>
<circle cx="307.8" cy="113.4" r=".51"/>
</g>
<circle cx="312.9" cy="82.9" r=".51" fill="#0dab76"/>
<circle cx="312.9" cy="82.9" r=".51" fill="none" stroke="#0dab76" stroke-width=".19"/>
<circle cx="338.3" cy="82.9" r=".51" fill="#0dab76"/>
<g fill="none" stroke="#0dab76" stroke-width=".19">
<path d="M290 105.8v15.2M290 113.4h-5.1v2.6"/>
<circle cx="338.3" cy="82.9" r=".51"/>
</g>
<circle cx="290" cy="113.4" r=".51" fill="#0dab76"/>
<circle cx="290" cy="113.4" r=".51" fill="none" stroke="#0dab76" stroke-width=".19"/>
<circle cx="284.9" cy="113.4" r=".51" fill="#0dab76"/>
<g fill="none" stroke="#0dab76" stroke-width=".19">
<path d="M348.4 14.4h5.1M348.4 16.9h5.1M284.9 39.8h20.4M284.9 34.7h20.4M305.3 37.2h-10.2v10.2M338.3 37.2h12.7M284.9 44.8h20.4M338.3 42.3h2.5M201.2 113.4h15.2M229.1 100.7h5.1M201.2 123.6h2.5"/>
<circle cx="284.9" cy="113.4" r=".51"/>
</g>
<circle cx="211.3" cy="113.4" r=".51" fill="#0dab76"/>
<g fill="none" stroke="#0dab76" stroke-width=".19">
<path d="M201.2 116h15.2M211.3 113.4v2.6"/>
<circle cx="211.3" cy="113.4" r=".51"/>
</g>
<circle cx="211.3" cy="116" r=".51" fill="#0dab76"/>
<g fill="none" stroke="#0dab76" stroke-width=".19">
<path d="M216.4 116v10.1M279.9 179.5h5M279.9 184.5h5M318 182h2.5M196.1 209.9h10.1M203.7 212.5h2.5M203.7 215h2.5M241.8 212.5h5M241.8 215h5M241.8 204.9h12.7M300.2 204.9v-2.6h15.2v2.6"/>
<circle cx="211.3" cy="116" r=".51"/>
</g>
<circle cx="307.8" cy="202.3" r=".51" fill="#0dab76"/>
<g fill="none" stroke="#0dab76" stroke-width=".19">
<path d="M318 179.5h2.5M307.8 199.8v2.5M318 184.5h2.5M241.8 217.6h12.7"/>
<circle cx="307.8" cy="202.3" r=".51"/>
</g>
<g font-size="9.1" fill="#808080">
<text x="287.5" y="14.8">Haptic</text>
<text x="287.5" y="24.5">Driver</text>
<text x="158" y="100.7">Fuel Gauge</text>
<text x="13.3" y="149">E-Paper Display Connector</text>
<text x="165.6" y="182.5">USB C Connector &amp; ESD</text>
<text x="165.6" y="192.2">Protection</text>
</g>
<g font-size="9" fill="#808080">
<text x="18.3" y="13.1">E-Paper Drive Circuit</text>
<text x="292.6" y="78.5">Buttons</text>
</g>
<g font-size="7.2" fill="#c90d0c">
<text x="300.2" y="236.6">E-Paper &amp;</text>
<text x="297" y="244.2">Peripherals</text>
</g>
<g font-size="4.9" fill="#808080">
<text x="282.9" y="128.9" transform="rotate(-90 282.9 128.9)">SW_UP</text>
<text x="305.7" y="128.9" transform="rotate(-90 305.7 128.9)">SW_ENT</text>
<text x="331.1" y="128.9" transform="rotate(-90 331.1 128.9)">SW_DN</text>
</g>
<g font-size="3.7" fill="#c90d0c">
<text x="1.2" y="23.2">A</text>
<text x="384.7" y="23.2">A</text>
<text x="1.2" y="73.7">B</text>
<text x="384.7" y="73.7">B</text>
<text x="1.1" y="124.2">C</text>
<text x="384.6" y="124.2">C</text>
<text x="1.1" y="174.8">D</text>
<text x="384.6" y="174.8">D</text>
<text x="1.2" y="225.3">E</text>
<text x="384.7" y="225.3">E</text>
<text x="27.1" y="252.5">1</text>
<text x="74.5" y="252.5">2</text>
<text x="122" y="252.5">3</text>
<text x="169.4" y="252.5">4</text>
<text x="216.9" y="252.5">5</text>
<text x="264.3" y="252.5">6</text>
<text x="311.8" y="252.5">7</text>
<text x="359.2" y="252.5">8</text>
</g>
<g font-size="3.6" fill="#c90d0c">
<text x="345.9" y="232.8">drawn by: Capp Sara</text>
<text x="344.6" y="237.9">Schema tsc-final</text>
<text x="344.4" y="248.2">Sheet:</text>
<text x="358" y="248">1/1</text>
</g>
<g font-size="3.6">
<text x="0" y="296">20.04.2026 08:50</text>
<text x="30.7" y="296">(Sheet: )</text>
</g>
<text font-size="3.2" fill="#c90d0c" x="344.6" y="242.9">20.04.2026 08:25</text>
<g font-size="2.9" fill="#808080">
<text x="170.7" y="107.4">U3</text>
<text x="170.7" y="142.8">MAX17048G+T10</text>
</g>
<g font-size="2.5" fill="#808080">
<text x="357.3" y="13.1">TP_OP</text>
<text x="357.3" y="18.2">TP_ON</text>
<text x="311.6" y="27.9">IC2</text>
<text x="338" y="28.8">GND</text>
<text x="103.4" y="34.3">SI1308EDL-T1-GE3</text>
<text x="103.4" y="31.8">Q3</text>
<text x="311.6" y="30.5">DRV2605YZFR</text>
<text x="41.5" y="38.1">MBR0530</text>
<text x="44.4" y="45.7">D4</text>
<text x="55.2" y="45.7">D2</text>
<text x="68.3" y="45" transform="rotate(-90 68.3 45)">GND</text>
<text x="25.7" y="53">L5</text>
<text x="55.2" y="48.3">MBR0530</text>
<text x="83.9" y="51.2" transform="rotate(-90 83.9 51.2)">R2_EP_DR</text>
<text x="142.4" y="51.2" transform="rotate(-90 142.4 51.2)">R_PWR_EPD</text>
<text x="297.6" y="49.9" transform="rotate(-90 297.6 49.9)">1uF</text>
<text x="344.6" y="52.5" transform="rotate(-90 344.6 52.5)">C34</text>
<text x="17.3" y="59.7">C1-EP-DR</text>
<text x="22.5" y="58">68uH</text>
<text x="41.4" y="58.9">4.7uF/25V</text>
<text x="42.7" y="54.6">C2-EP-DR</text>
<text x="291.3" y="57.5" transform="rotate(-90 291.3 57.5)">C32</text>
<text x="353.5" y="55" transform="rotate(-90 353.5 55)">0.1uF</text>
<text x="96.6" y="63.9" transform="rotate(-90 96.6 63.9)">R1_EP_DR</text>
<text x="292.4" y="65.4">GND</text>
<text x="300" y="65.4">GND</text>
<text x="345.7" y="65.4">GND</text>
<text x="19.9" y="67.3" transform="rotate(-90 19.9 67.3)">10uF</text>
<text x="49.1" y="68.6">MBR0530</text>
<text x="49.4" y="71.1">D5</text>
<text x="84.1" y="66.9">GND</text>
<text x="13" y="74.6">GND</text>
<text x="91.9" y="77.9" transform="rotate(-90 91.9 77.9)">SJ1</text>
<text x="101.7" y="86.7" transform="rotate(-90 101.7 86.7)">R_TYPE_SEL</text>
<text x="91.7" y="97.4">GND</text>
<text x="101.9" y="97.4">GND</text>
<text x="238" y="99.4">TP_VBAT</text>
<text x="287.1" y="99.4" transform="rotate(-90 287.1 99.4)">R5</text>
<text x="310" y="99.4" transform="rotate(-90 310 99.4)">R8</text>
<text x="335.4" y="99.4" transform="rotate(-90 335.4 99.4)">R7</text>
<text x="208.5" y="102.2">GND</text>
<text x="238" y="107.1">TP_BAT_GND</text>
<text x="152.7" y="112.4">GND</text>
<text x="228.9" y="118.7">GND</text>
<text x="286.2" y="123.6" transform="rotate(-90 286.2 123.6)">C30</text>
<text x="309.1" y="123.6" transform="rotate(-90 309.1 123.6)">C31</text>
<text x="334.5" y="123.6" transform="rotate(-90 334.5 123.6)">C29</text>
<text x="206" y="128.9">GND</text>
<text x="222.8" y="131.2" transform="rotate(-90 222.8 131.2)">C27</text>
<text x="292.6" y="131.2" transform="rotate(-90 292.6 131.2)">1uF</text>
<text x="315.4" y="131.2" transform="rotate(-90 315.4 131.2)">1uF</text>
<text x="340.8" y="131.2" transform="rotate(-90 340.8 131.2)">1uF</text>
<text x="213.7" y="141.6">GND</text>
<text x="198.4" y="144.1">GND</text>
<text x="51.1" y="155.8">GND</text>
<text x="284.7" y="155.8">GND</text>
<text x="307.6" y="155.8">GND</text>
<text x="333" y="155.8">GND</text>
<text x="75.6" y="161.3">EPD_C2</text>
<text x="62.9" y="163.8">EPD_C1</text>
<text x="129.8" y="166.8">GND</text>
<text x="65.7" y="171.5">1uF/50V</text>
<text x="75.9" y="168.9">1uF/50V</text>
<text x="314.2" y="172.7">D3</text>
<text x="314.2" y="175.3">USBLC6-2SC6Y</text>
<text x="52.9" y="189.2">EPD_C5</text>
<text x="29.9" y="196.9">EPD_C6</text>
<text x="53.5" y="196.9">0.1uF/50V</text>
<text x="125.9" y="195.5" transform="rotate(-90 125.9 195.5)">503480-2400</text>
<text x="279.7" y="197.2">GND</text>
<text x="37.8" y="201.9">1uF/50V</text>
<text x="50.3" y="201.9">EPD_C8</text>
<text x="78.1" y="199.4">EPD_C7</text>
<text x="211.3" y="201.6">J4</text>
<text x="26" y="207">EPD_C10</text>
<text x="35.3" y="209.6">1uF/50V</text>
<text x="51.6" y="209.6">EPD_C11</text>
<text x="58.1" y="204.5">1uF/50V</text>
<text x="70.5" y="204.5">EPD_C9</text>
<text x="78.4" y="209.6">1uF/50V</text>
<text x="86.1" y="204.5">1uF/50V</text>
<text x="189.7" y="204.5">R1_USB</text>
<text x="191" y="207.4">5K1</text>
<text x="317" y="207">C43</text>
<text x="60.7" y="212.1">1uF/50V EPD_C12</text>
<text x="123.6" y="215.9">J1</text>
<text x="172.5" y="212.7" transform="rotate(-90 172.5 212.7)">GND</text>
<text x="268.4" y="212.1">R2_USB</text>
<text x="269.7" y="215">5K1</text>
<text x="305.8" y="212" transform="rotate(-90 305.8 212)">C42</text>
<text x="317" y="212.1">4.7uF</text>
<text x="78.4" y="217.2">1uF/50V</text>
<text x="285" y="220.3" transform="rotate(-90 285 220.3)">GND</text>
<text x="10.5" y="225.2">GNDGND</text>
<text x="197.9" y="225.4" transform="rotate(-90 197.9 225.4)">GND</text>
<text x="211.3" y="227.7">KH-TYPE-C-16P</text>
<text x="257" y="225.4" transform="rotate(-90 257 225.4)">GND</text>
<text x="305.1" y="222.6">GND</text>
</g>
<g font-size="2.1" fill="#808080">
<text x="99.2" y="26.7" transform="rotate(-90 99.2 26.7)">3</text>
<text x="93" y="34.3">1</text>
<text x="305.4" y="34.3">A1</text>
<text x="312.7" y="35.4">EN</text>
<text x="326.2" y="35.4">GND</text>
<text x="335.5" y="34.3">B3</text>
<text x="45.3" y="42">2</text>
<text x="56.2" y="42">1</text>
<text x="86.5" y="40" transform="rotate(-90 86.5 40)">2</text>
<text x="99.2" y="38.8" transform="rotate(-90 99.2 38.8)">2</text>
<text x="144.9" y="40" transform="rotate(-90 144.9 40)">2</text>
<text x="305.4" y="36.9">A2</text>
<text x="305.4" y="39.4">A3</text>
<text x="305.4" y="42">B1</text>
<text x="312.7" y="38">REG</text>
<text x="312.7" y="40.5">OUT+</text>
<text x="326.4" y="40.5">VDD</text>
<text x="326.8" y="38">SCL</text>
<text x="335.5" y="36.9">C1</text>
<text x="335.5" y="39.4">C2</text>
<text x="335.5" y="42">C3</text>
<text x="305.4" y="44.5">B2</text>
<text x="312.7" y="43.1">IN/TRIG</text>
<text x="312.7" y="45.6">SDA</text>
<text x="325.8" y="43.1">OUT-</text>
<text x="45.3" y="49.6">1</text>
<text x="56.2" y="49.6">2</text>
<text x="86.5" y="53.5" transform="rotate(-90 86.5 53.5)">1</text>
<text x="99.2" y="50.1" transform="rotate(-90 99.2 50.1)">2</text>
<text x="144.9" y="53.5" transform="rotate(-90 144.9 53.5)">1</text>
<text x="294.8" y="49.6" transform="rotate(-90 294.8 49.6)">2</text>
<text x="348.1" y="49.6" transform="rotate(-90 348.1 49.6)">2</text>
<text x="294.8" y="54" transform="rotate(-90 294.8 54)">1</text>
<text x="348.1" y="54" transform="rotate(-90 348.1 54)">1</text>
<text x="45.3" y="62.3">2</text>
<text x="56.2" y="62.3">1</text>
<text x="99.2" y="63.6" transform="rotate(-90 99.2 63.6)">1</text>
<text x="94.1" y="72.4" transform="rotate(-90 94.1 72.4)">2</text>
<text x="104.3" y="73" transform="rotate(-90 104.3 73)">2</text>
<text x="94.1" y="79.4" transform="rotate(-90 94.1 79.4)">1</text>
<text x="104.3" y="86.4" transform="rotate(-90 104.3 86.4)">1</text>
<text x="289.7" y="90.8" transform="rotate(-90 289.7 90.8)">2</text>
<text x="312.5" y="90.8" transform="rotate(-90 312.5 90.8)">2</text>
<text x="337.9" y="90.8" transform="rotate(-90 337.9 90.8)">2</text>
<text x="289.7" y="104.2" transform="rotate(-90 289.7 104.2)">1</text>
<text x="312.5" y="104.2" transform="rotate(-90 312.5 104.2)">1</text>
<text x="337.9" y="104.2" transform="rotate(-90 337.9 104.2)">1</text>
<text x="189.3" y="111.6">CTG</text>
<text x="198.4" y="110.5">1</text>
<text x="198.4" y="113.1">2</text>
<text x="188.5" y="114.2">CELL</text>
<text x="189.3" y="116.7">VDD</text>
<text x="190.9" y="119.3">EP</text>
<text x="198.4" y="115.6">3</text>
<text x="198.4" y="118.2">9</text>
<text x="284.6" y="115.6" transform="rotate(-90 284.6 115.6)">2</text>
<text x="307.5" y="115.6" transform="rotate(-90 307.5 115.6)">2</text>
<text x="332.9" y="115.6" transform="rotate(-90 332.9 115.6)">2</text>
<text x="167.2" y="123.2">6</text>
<text x="167.2" y="125.8">7</text>
<text x="173" y="124.3">QSTRT</text>
<text x="187" y="124.3">ALERT</text>
<text x="198.4" y="123.2">5</text>
<text x="289.7" y="123.2" transform="rotate(-90 289.7 123.2)">2</text>
<text x="312.5" y="123.2" transform="rotate(-90 312.5 123.2)">2</text>
<text x="337.9" y="123.2" transform="rotate(-90 337.9 123.2)">2</text>
<text x="167.2" y="130.9">8</text>
<text x="173" y="126.9">SCL</text>
<text x="173" y="132">SDA</text>
<text x="216" y="128.3" transform="rotate(-90 216 128.3)">2</text>
<text x="284.6" y="127.6" transform="rotate(-90 284.6 127.6)">1</text>
<text x="289.7" y="127.6" transform="rotate(-90 289.7 127.6)">1</text>
<text x="307.5" y="127.6" transform="rotate(-90 307.5 127.6)">1</text>
<text x="312.5" y="127.6" transform="rotate(-90 312.5 127.6)">1</text>
<text x="332.9" y="127.6" transform="rotate(-90 332.9 127.6)">1</text>
<text x="337.9" y="127.6" transform="rotate(-90 337.9 127.6)">1</text>
<text x="189.1" y="137">GND</text>
<text x="198.4" y="135.9">4</text>
<text x="216" y="132.7" transform="rotate(-90 216 132.7)">1</text>
<text x="103.7" y="156.3">1</text>
<text x="103.7" y="158.8">2</text>
<text x="103.7" y="161.3">3</text>
<text x="109.5" y="157.4">1</text>
<text x="109.5" y="159.9">2</text>
<text x="115.7" y="157.4">MP1</text>
<text x="115.7" y="159.9">MP2</text>
<text x="124.8" y="156.3">MP1</text>
<text x="124.8" y="158.8">MP2</text>
<text x="103.7" y="163.9">4</text>
<text x="103.7" y="166.4">5</text>
<text x="109.5" y="162.4">3</text>
<text x="109.5" y="165">4</text>
<text x="109.5" y="167.5">5</text>
<text x="103.7" y="169">6</text>
<text x="103.7" y="171.4">7</text>
<text x="103.7" y="174">8</text>
<text x="109.5" y="170.1">6</text>
<text x="109.5" y="172.6">7</text>
<text x="102.5" y="179.1">10</text>
<text x="103.7" y="176.5">9</text>
<text x="109.5" y="175.1">8</text>
<text x="109.5" y="177.7">9</text>
<text x="286.5" y="179.1">1</text>
<text x="315.2" y="179.1">6</text>
<text x="102.5" y="184.1">12</text>
<text x="102.7" y="181.6">11</text>
<text x="109.5" y="180.2">10</text>
<text x="109.5" y="182.8">11</text>
<text x="109.5" y="185.3">12</text>
<text x="286.5" y="181.6">2</text>
<text x="286.5" y="184.1">3</text>
<text x="292.4" y="180.2">I/O1_1</text>
<text x="292.4" y="182.8">GND</text>
<text x="292.4" y="185.3">I/O2_1</text>
<text x="304.2" y="180.2">I/O1_2</text>
<text x="304.2" y="185.3">I/O2_2</text>
<text x="304.8" y="182.8">VBUS</text>
<text x="315.2" y="181.6">5</text>
<text x="315.2" y="184.1">4</text>
<text x="102.5" y="186.7">13</text>
<text x="102.5" y="189.2">14</text>
<text x="102.5" y="191.8">15</text>
<text x="109.5" y="187.8">13</text>
<text x="109.5" y="190.4">14</text>
<text x="102.5" y="194.3">16</text>
<text x="102.5" y="196.8">17</text>
<text x="109.5" y="192.9">15</text>
<text x="109.5" y="195.5">16</text>
<text x="109.5" y="198">17</text>
<text x="102.5" y="199.4">18</text>
<text x="102.5" y="201.9">19</text>
<text x="109.5" y="200.5">18</text>
<text x="109.5" y="203.1">19</text>
<text x="102.5" y="204.5">20</text>
<text x="102.5" y="207">21</text>
<text x="102.5" y="209.5">22</text>
<text x="109.5" y="205.6">20</text>
<text x="109.5" y="208.2">21</text>
<text x="179.9" y="209.5">1</text>
<text x="193.3" y="209.5">2</text>
<text x="206.4" y="209.5">A5</text>
<text x="228.6" y="205.6">VBUS</text>
<text x="239.1" y="204.5">A4_B9*2</text>
<text x="239.1" y="209.5">B8</text>
<text x="299.8" y="207" transform="rotate(-90 299.8 207)">1</text>
<text x="102.5" y="212.1">23</text>
<text x="102.5" y="214.6">24</text>
<text x="109.5" y="210.7">22</text>
<text x="109.5" y="213.2">23</text>
<text x="109.5" y="215.8">24</text>
<text x="206.4" y="212.1">A6</text>
<text x="206.4" y="214.6">A7</text>
<text x="213.7" y="213.2">DP1</text>
<text x="213.7" y="210.7">CC1</text>
<text x="213.7" y="215.8">DN1</text>
<text x="228.8" y="210.7">SBU2</text>
<text x="230.1" y="213.2">DN2</text>
<text x="230.3" y="215.8">DP2</text>
<text x="239.1" y="214.6">B6</text>
<text x="239.1" y="212.1">B7</text>
<text x="299.8" y="211.5" transform="rotate(-90 299.8 211.5)">2</text>
<text x="206.4" y="217.2">A8</text>
<text x="213.7" y="218.3">SBU1</text>
<text x="230.1" y="218.3">CC2</text>
<text x="239.1" y="217.2">B5</text>
<text x="256" y="217.2">1</text>
<text x="269.5" y="217.2">2</text>
<text x="202.9" y="222.2">SH1*4</text>
<text x="213.7" y="223.4">SHIELD</text>
<text x="229.7" y="223.4">GND</text>
<text x="239.1" y="222.2">A1_B12*2</text>
</g>
<g font-size="1.8" fill="#808080">
<text x="342.4" y="15">OUT+</text>
<text x="342.9" y="17.5">OUT-</text>
<text x="87.5" y="30.9" transform="rotate(-90 87.5 30.9)">GDR</text>
<text x="145.9" y="33.4" transform="rotate(-90 145.9 33.4)">3V3/1.7D</text>
<text x="269.5" y="35.3">HAPTIC_EN/1.4C</text>
<text x="278.9" y="40.4">OUT+</text>
<text x="352.3" y="40.4">3V3/1.7D</text>
<text x="352.3" y="37.8">SCL/1.4C</text>
<text x="103.4" y="45.5">RESE</text>
<text x="145.9" y="47.4" transform="rotate(-90 145.9 47.4)">10k</text>
<text x="156.1" y="46.1" transform="rotate(-90 156.1 46.1)">EPD_3V3</text>
<text x="275.8" y="45.5">SDA/1.4C</text>
<text x="342.1" y="42.9">OUT-</text>
<text x="16.4" y="51.2" transform="rotate(-90 16.4 51.2)">EPD_3V3</text>
<text x="65.3" y="50.5">PREVGL</text>
<text x="87.5" y="48" transform="rotate(-90 87.5 48)">10K</text>
<text x="100.2" y="57.5" transform="rotate(-90 100.2 57.5)">0.47</text>
<text x="65.3" y="63.2">PREVGH</text>
<text x="130" y="63.2">P1.01/1.6C</text>
<text x="158" y="64.6" transform="rotate(-90 158 64.6)">DMG2305UX-7</text>
<text x="105.3" y="80.4" transform="rotate(-90 105.3 80.4)">2.2</text>
<text x="156.1" y="81.5" transform="rotate(-90 156.1 81.5)">3V3/1.7D</text>
<text x="354.8" y="83.6">3V3/1.7D1</text>
<text x="219.2" y="101.3">VBAT/1.2A</text>
<text x="290.7" y="98.5" transform="rotate(-90 290.7 98.5)">10k</text>
<text x="313.5" y="98.5" transform="rotate(-90 313.5 98.5)">10k</text>
<text x="338.9" y="98.5" transform="rotate(-90 338.9 98.5)">10k</text>
<text x="217.7" y="114">VBAT/1.2A</text>
<text x="291.3" y="114">P0.13/1.5D</text>
<text x="314.2" y="114">P0.14/1.5D</text>
<text x="339.6" y="114">P1.02/1.6C</text>
<text x="146.3" y="131.8">SDA/2.4C</text>
<text x="146.5" y="126.7">SCL/2.4C</text>
<text x="213.9" y="131.2" transform="rotate(-90 213.9 131.2)">0.1uF</text>
<text x="204.3" y="134.8" transform="rotate(-90 204.3 134.8)">ALERT/1.6C</text>
<text x="91.8" y="159.8">GDR</text>
<text x="90.9" y="162.3">RESE</text>
<text x="82" y="177.5">EPD_BUSY/1.5D</text>
<text x="83.3" y="180.1">EPD_RST/1.5D</text>
<text x="84.3" y="182.6">EPD_DC/1.5D</text>
<text x="84.4" y="185.2">EPD_CS/1.4C</text>
<text x="276" y="180.1">DN</text>
<text x="276.1" y="185.2">DP</text>
<text x="321.8" y="182.6">VBUS/1.5D</text>
<text x="321.8" y="180.1">D-/1.5D</text>
<text x="321.8" y="185.2">D+/1.5D</text>
<text x="87.1" y="190.2">MOSI/1.5B</text>
<text x="88" y="187.7">SCK/1.5B</text>
<text x="88" y="195.3">EPD_3V3</text>
<text x="309.1" y="200.4">VBUS/1.5D</text>
<text x="255.7" y="205.5">VBUS/1.5D</text>
<text x="199.9" y="215.6">DN</text>
<text x="200" y="213.1">DP</text>
<text x="248.1" y="215.6">DP</text>
<text x="248.1" y="213.1">DN</text>
<text x="297.6" y="212.5" transform="rotate(-90 297.6 212.5)">0.1uF</text>
<text x="95.1" y="231.1" transform="rotate(-90 95.1 231.1)">PREVGL</text>
<text x="97.7" y="231.4" transform="rotate(-90 97.7 231.4)">PREVGH</text>
</g>
<g font-size="1.8" fill="#c90d0c">
<text x="153.4" y="57.5">D</text>
<text x="148.2" y="61.8">G</text>
<text x="153.4" y="63.9">S</text>
</g>
</svg>
